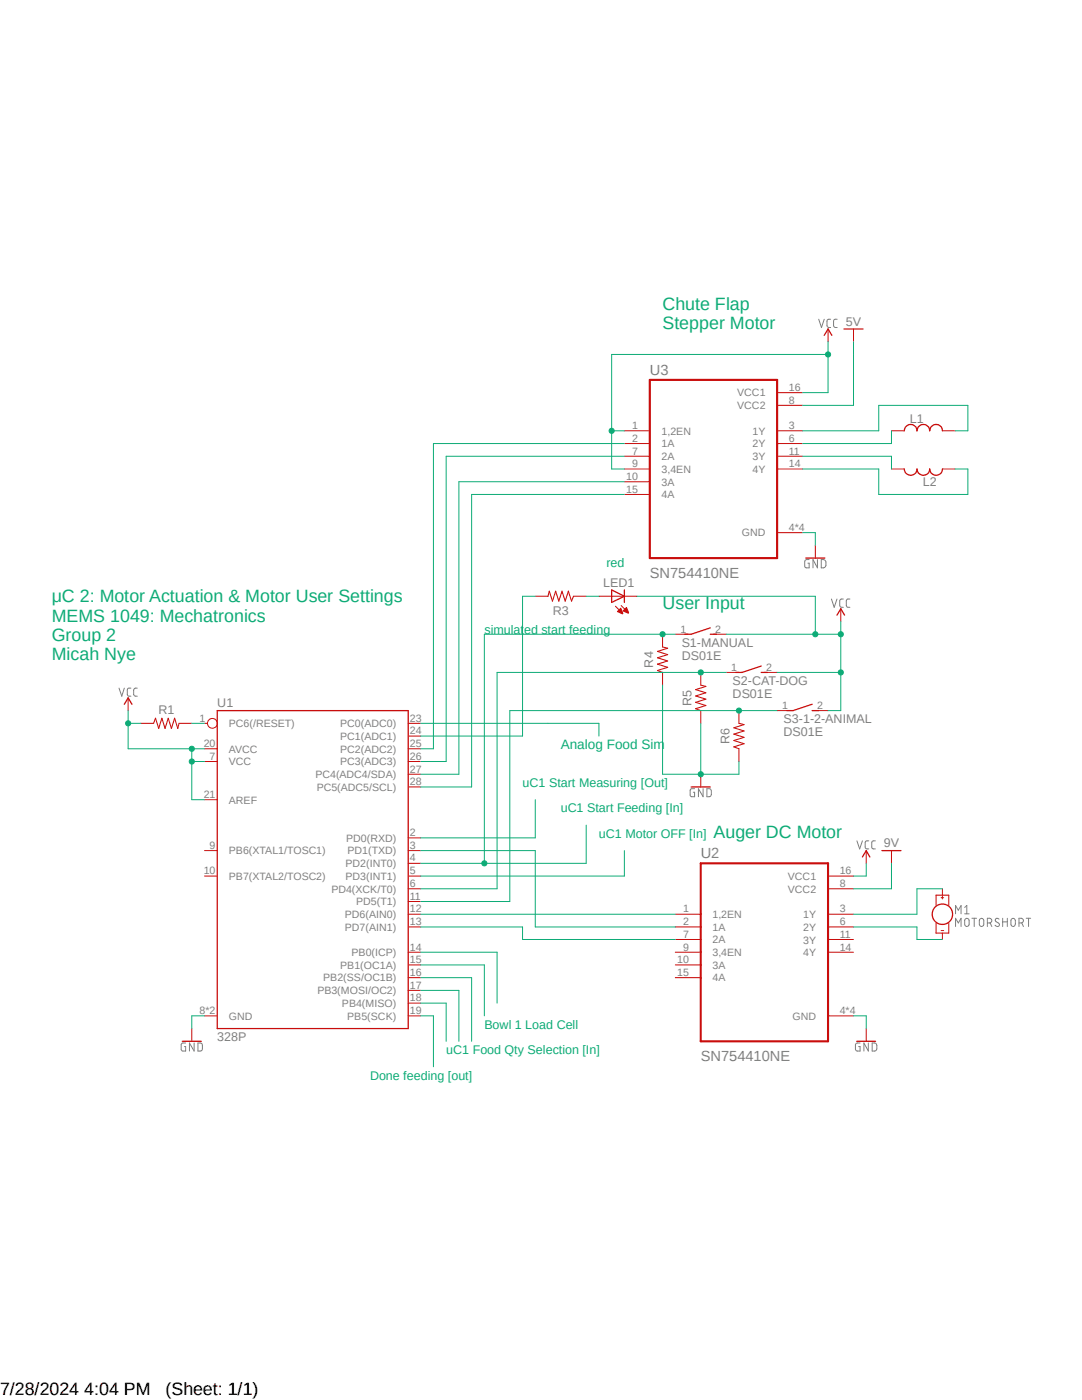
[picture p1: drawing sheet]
<svg xmlns="http://www.w3.org/2000/svg" width="216mm" height="279mm" viewBox="0 0 216 279" stroke-linecap="round" stroke-linejoin="round" font-family="sans-serif">
<path d="M9.5 58.2l196.9 157.9M206.4 58.2l-196.9 157.9" fill="none" stroke="#fff" stroke-width=".2"/>
<g fill="none" stroke="#808080" stroke-width=".2">
<path d="M163.4 63.7l.5 1.7 .6-1.7M165.7 63.7l-.5 .1-.2 .3 .1 1.1 .3 .2h.3M167 63.7l-.5 .1-.2 .3 .1 1.1 .3 .2h.3M161.5 111.7h-.6l-.3 .2v1l.1 .4h.8v-.9h-.3M163.1 111.7v1.6l-.9-1.6v1.6M163.9 111.7l.6 .1 .3 .3v.8l-.5 .4h-.4zM165.9 119.5l.6 1.7 .5-1.7M168.3 119.5l-.6 .1-.1 .3v1.1l.1 .2h.6M169.6 119.5l-.6 .1-.1 .3v1.1l.1 .2h.6M23.7 137.3l.6 1.6 .5-1.6M26.1 137.3l-.5 .1-.2 .3v1.1l.7 .1M27.4 137.3l-.5 .1-.2 .3 .1 1.1 .6 .1"/>
<path d="M138.6 157.4h-.6l-.2 .2-.1 1.1 .2 .3h.7v-.9h-.3M140.3 157.4v1.6l-.9-1.6v1.6M141.1 157.4h.6l.2 .2a1.29 1.29 0 0 1-.2 1.4h-.6zM171 167.8l.5 1.6 .6-1.6M173.4 167.8l-.6 .1-.2 .2 .1 1.1 .7 .2M174.7 167.8l-.6 .1-.2 .2 .1 1.1 .7 .2M190.7 182.4v-1.7l.5 1 .6-1v1.7M190.7 184.9v-1.6l.5 .9 .6-.9v1.6M192.5 181.1l.4-.4v1.7M192.5 182.4h.9M192.5 183.5l.2-.2a.44 .44 0 0 1 .7 .4v.7a.45 .45 0 0 1-.4 .5 .45 .45 0 0 1-.5-.2zM193.9 183.3h1"/>
<path d="M194.4 183.3v1.6M195.5 183.5l.1-.2a.44 .44 0 0 1 .7 .4v.7a.45 .45 0 0 1-.3 .5 .45 .45 0 0 1-.5-.2zM197 184.2h.5a.47 .47 0 0 0 .4-.5 .47 .47 0 0 0-.4-.4h-.5v1.6M197.6 184.2l.3 .7M199.3 183.4l-.4-.1a.37 .37 0 0 0-.3 .2 .37 .37 0 0 0 .2 .4l.5 .3a.37 .37 0 0 1 .1 .5 .37 .37 0 0 1-.3 .2l-.6-.2M200.1 183.3v1.6M200.1 184h.9M201 183.3v1.6M201.8 183.5l.1-.2a.44 .44 0 0 1 .7 .4v.7a.45 .45 0 0 1-.3 .5 .45 .45 0 0 1-.5-.2zM203.3 184.2h.5a.47 .47 0 0 0 .4-.5 .47 .47 0 0 0-.4-.4h-.5v1.6M203.9 184.2l.3 .7M204.8 183.3h.9"/>
<path d="M205.2 183.3v1.6M37 208.2h-.5l-.3 .1v1.1l.1 .3 .7 .1v-.9h-.2M38.7 208.2v1.6l-.9-1.6v1.6M39.5 208.2h.7a1.25 1.25 0 0 1 0 1.5l-.7 .1zM171.6 208.2h-.7l-.2 .3v.9l.2 .3 .7 .1v-.9h-.3M173.3 208.2v1.6l-.9-1.6v1.6M174 208.2h.7l.2 .2 .1 .9-.3 .4-.7 .1z"/>
</g>
<g fill="none" stroke="#c90d0c" stroke-width=".25">
<path d="M164.5 66.9l.7-1.2 .8 1.2M168.4 65.7h3.8M180.4 93.6a1.27 1.27 0 0 0 1.3 1.3 1.27 1.27 0 0 0 1.3-1.3 1.27 1.27 0 0 0 1.2 1.3 1.27 1.27 0 0 0 1.3-1.3 1.27 1.27 0 0 0 1.3 1.3 1.27 1.27 0 0 0 1.2-1.3M180.4 86a1.27 1.27 0 0 1 1.3-1.3 1.27 1.27 0 0 1 1.3 1.3 1.27 1.27 0 0 1 1.2-1.3 1.27 1.27 0 0 1 1.3 1.3 1.27 1.27 0 0 1 1.3-1.3 1.27 1.27 0 0 1 1.2 1.3M122 117.7l2.6 1.3-2.6 1.2zM124.6 117.7v2.5M160.8 111.4h3.8M141.7 125.3l-3.8 1.3h-1.2M141.7 126.6h1.3M151.9 132.9l-3.8 1.3h-1.3M151.9 134.2h1.3M167 122.8l.8-1.3 .7 1.3"/>
<path d="M24.8 140.5l.8-1.2 .7 1.2M43.3 141.8h38.1v63.5h-38.1zM137.9 157.1h3.8M162.1 140.5l-3.9 1.3h-1.2M162.1 141.8h1.2M172.1 171l.7-1.2 .8 1.2M176 169.8h3.8M36.4 207.8h3.8M170.9 207.8h3.8"/>
<circle cx="188" cy="182.5" r="2.04"/>
</g>
<g fill="none" stroke="#c90d0c" stroke-width=".2">
<path d="M155.1 78.4h5M165.2 65.7v2.5M170.3 65.7v2.5M124.6 86h5.1M124.6 88.5h5.1M124.6 91.1h5.1M124.6 93.6h5.1M124.6 96.1h5.1M124.6 98.7h5.1M155.1 86h5M155.1 88.5h5M155.1 91.1h5"/>
<path d="M155.1 93.6h5M155.1 80.9h5M177.9 86h2.5M177.9 93.6h2.5M188 86h2.6M188 93.6h2.6M119.5 119h7.6M155.1 106.3h5M162.7 108.8v2.6M25.6 139.3v2.5M122.8 121l1.4 1.4M124 120.9l1.3 1.4"/>
<path d="M132.2 126.6v2.5M132.2 134.2v2.5M134.7 126.6h2.6M139.8 134.2v2.5M142.4 126.6h2.5M144.9 134.2h2.5M152.5 134.2h2.6M167.8 121.5v2.5M28.1 144.4h2.5M35.7 144.4h2.6M40.8 152h2.5M40.8 159.6h2.5"/>
<path d="M40.8 149.4h2.5M40.8 144.4h.6M81.4 152h2.5M81.4 149.4h2.5M81.4 157.1h2.5M81.4 154.5h2.5M81.4 146.9h2.5M81.4 144.4h2.5M139.8 141.8v2.6M139.8 154.5v2.6M147.4 141.8v2.6M147.4 149.4v2.6"/>
<path d="M155.1 141.8h2.5M162.7 141.8h2.5M40.8 174.8h2.5M40.8 169.8h2.5M81.4 174.8h2.5M81.4 169.8h2.5M81.4 179.9h2.5M81.4 177.4h2.5M81.4 172.3h2.5M81.4 167.2h2.5M165.2 174.8h5.1M165.2 177.4h5.1"/>
<path d="M172.8 169.8v2.5M177.9 169.8v2.5M187.8 179.2h.5M188 177.4v1.2M188 178.9v.5M81.4 197.7h2.5M81.4 195.1h2.5M81.4 192.6h2.5M81.4 190h2.5M81.4 185h2.5M81.4 182.5h2.5M134.7 195.1h5.1"/>
<path d="M134.7 192.6h5.1M134.7 190h5.1M134.7 185h5.1M134.7 182.5h5.1M134.7 187.5h5.1M165.2 190h5.1M165.2 185h5.1M165.2 182.5h5.1M165.2 187.5h5.1M187.8 185.7h.5M188 186.2v1.3M38.3 205.3v2.5"/>
<path d="M40.8 202.7h2.5M81.4 202.7h2.5M81.4 200.2h2.5M165.2 202.7h5.1M172.8 205.3v2.5"/>
<circle cx="42.4" cy="144.4" r=".98"/>
</g>
<path d="M129.7 75.8h25.4v35.6h-25.4zM139.8 172.3h25.4v35.5h-25.4z" fill="none" stroke="#c90d0c" stroke-width=".42"/>
<path d="M132.2 129.1l1 .3-2 .6 2 .6-2 .7 2 .6-2 .6 2 .7-2 .6 1 .4M139.8 136.7l1 .3-2 .6 2 .7-2 .6 2 .6-2 .7 2 .6-2 .6 1 .4M30.6 144.4l.4-1.1 .7 2.1 .6-2.1 .6 2.1 .7-2.1 .6 2.1 .6-2.1 .7 2.1 .2-1M147.4 144.4l1.1 .2-2.1 .6 2.1 .7-2.1 .6 2.1 .7-2.1 .6 2.1 .6-2.1 .7 1 .3M186.8 180.7v-2.1h2.5v2.1M186.8 184.2v2h2.5v-2" fill="none" stroke="#c90d0c" stroke-width=".21"/>
<path d="M123.2 122l.7-.6 .4 1-.1 .1z" fill-rule="evenodd" fill="#c90d0c"/>
<path d="M123.2 122l.7-.6 .4 1-.1 .1z" fill="none" stroke="#c90d0c" stroke-width=".2"/>
<path d="M124.3 121.9l.7-.7 .4 1.1-.1 .1z" fill-rule="evenodd" fill="#c90d0c"/>
<path d="M106.8 119h2.5M114.4 119h2.6M124.3 121.9l.7-.7 .4 1.1-.1 .1z" fill="none" stroke="#c90d0c" stroke-width=".2"/>
<path d="M109.3 119l.3-1 .6 2 .7-2 .6 2 .6-2 .7 2 .6-2 .6 2 .4-1" fill="none" stroke="#c90d0c" stroke-width=".21"/>
<path d="M25.6 141.8v7.6h15.2M25.6 144.4h2.5M38.3 149.4v10.2h2.5M38.3 152h2.5" fill="none" stroke="#0dab76" stroke-width=".2"/>
<circle cx="25.6" cy="144.4" r=".51" fill="#0dab76"/>
<circle cx="25.6" cy="144.4" r=".51" fill="none" stroke="#0dab76" stroke-width=".2"/>
<circle cx="38.3" cy="152" r=".51" fill="#0dab76"/>
<circle cx="38.3" cy="152" r=".51" fill="none" stroke="#0dab76" stroke-width=".2"/>
<circle cx="38.3" cy="149.4" r=".51" fill="#0dab76"/>
<g fill="none" stroke="#0dab76" stroke-width=".2">
<path d="M144.9 126.6h22.9M167.8 124v10.2M172.8 172.3v2.5h-2.5"/>
<circle cx="38.3" cy="149.4" r=".51"/>
</g>
<circle cx="167.8" cy="126.6" r=".51" fill="#0dab76"/>
<g fill="none" stroke="#0dab76" stroke-width=".2">
<path d="M155.1 134.2h12.7v7.6h-2.6"/>
<circle cx="167.8" cy="126.6" r=".51"/>
</g>
<circle cx="167.8" cy="134.2" r=".51" fill="#0dab76"/>
<g fill="none" stroke="#0dab76" stroke-width=".2">
<path d="M127.1 119h35.6v7.6"/>
<circle cx="167.8" cy="134.2" r=".51"/>
</g>
<circle cx="162.7" cy="126.6" r=".51" fill="#0dab76"/>
<g fill="none" stroke="#0dab76" stroke-width=".2">
<path d="M160.1 78.4h5.1v-7.7h-43.2v22.9h2.6M122 86h2.6"/>
<circle cx="162.7" cy="126.6" r=".51"/>
</g>
<circle cx="122" cy="86" r=".51" fill="#0dab76"/>
<g fill="none" stroke="#0dab76" stroke-width=".2">
<path d="M165.2 68.2v2.5"/>
<circle cx="122" cy="86" r=".51"/>
</g>
<circle cx="165.2" cy="70.7" r=".51" fill="#0dab76"/>
<g fill="none" stroke="#0dab76" stroke-width=".2">
<path d="M132.2 136.7v17.8h15.2v-2.5M38.3 144.4h2.5M139.8 144.4v10.1M40.8 202.7h-2.5v2.6M170.3 202.7h2.5v2.6"/>
<circle cx="165.2" cy="70.7" r=".51"/>
</g>
<circle cx="139.8" cy="154.5" r=".51" fill="#0dab76"/>
<g fill="none" stroke="#0dab76" stroke-width=".2">
<path d="M160.1 106.3h2.6v2.5M96.6 126.6h38.1M177.9 172.3v5.1h-7.6M188 177.4h-5v5.1h-12.7M170.3 185h12.7v2.5h5"/>
<circle cx="139.8" cy="154.5" r=".51"/>
</g>
<circle cx="132.2" cy="126.6" r=".51" fill="#0dab76"/>
<g fill="none" stroke="#0dab76" stroke-width=".2">
<path d="M96.6 126.6v45.7M117 164.7v7.6h-33.1"/>
<circle cx="132.2" cy="126.6" r=".51"/>
</g>
<circle cx="96.6" cy="172.3" r=".51" fill="#0dab76"/>
<g fill="none" stroke="#0dab76" stroke-width=".2">
<path d="M144.9 134.2h-45.7v43.2h-15.3"/>
<circle cx="96.6" cy="172.3" r=".51"/>
</g>
<circle cx="139.8" cy="134.2" r=".51" fill="#0dab76"/>
<g fill="none" stroke="#0dab76" stroke-width=".2">
<path d="M155.1 141.8h-53.4v38.1h-17.8"/>
<circle cx="139.8" cy="134.2" r=".51"/>
</g>
<circle cx="147.4" cy="141.8" r=".51" fill="#0dab76"/>
<g fill="none" stroke="#0dab76" stroke-width=".2">
<path d="M170.3 68.2v12.7h-10.2M124.6 88.5h-38.1v60.9h-2.6M124.6 91.1h-35.6v60.9h-5.1M124.6 96.1h-33v58.4h-7.7M124.6 98.7h-30.5v58.4h-10.2M160.1 91.1h17.8v2.5M160.1 93.6h15.2v5.1h17.8v-5.1h-2.5M160.1 86h15.2v-5.1h17.8v5.1h-2.5M177.9 86v2.5h-17.8M106.8 119h-2.5v27.9h-20.4M117 119h2.5M83.9 144.4h35.6v2.5"/>
<path d="M106.8 159.6v7.6h-22.9M83.9 169.8h22.9v15.2h27.9M124.6 169.8v5h-40.7M83.9 182.5h50.8M83.9 185h20.4v2.5h30.4M83.9 197.7h7.7v10.1M83.9 195.1h10.2v12.7M83.9 192.6h12.7v10.1M83.9 190h15.3v10.2M83.9 202.7h2.6v10.2M83.9 200.2h5.1v7.6"/>
<circle cx="147.4" cy="141.8" r=".51"/>
</g>
<g font-size="3.6" fill="#0dab76">
<text x="132.2" y="61.9">Chute Flap</text>
<text x="132.2" y="65.7">Stepper Motor</text>
<text x="10.3" y="120.2">μC 2: Motor Actuation &amp; Motor User Settings</text>
<text x="10.3" y="124">MEMS 1049: Mechatronics</text>
<text x="132.2" y="121.5">User Input</text>
<text x="10.3" y="127.8">Group 2</text>
<text x="10.3" y="131.7">Micah Nye</text>
<text x="142.4" y="167.2">Auger DC Motor</text>
</g>
<g font-size="3.6">
<text x="0" y="278.4">7/28/2024 4:04 PM</text>
<text x="33" y="278.4">(Sheet: 1/1)</text>
</g>
<g font-size="2.9" fill="#808080">
<text x="129.7" y="74.8">U3</text>
<text x="129.7" y="115.4">SN754410NE</text>
<text x="139.8" y="171.3">U2</text>
<text x="139.8" y="211.8">SN754410NE</text>
</g>
<text font-size="2.7" fill="#0dab76" x="111.9" y="149.4">Analog Food Sim</text>
<g font-size="2.5" fill="#808080">
<text x="168.8" y="65">5V</text>
<text x="181.6" y="84.3">L1</text>
<text x="184.1" y="97">L2</text>
<text x="120.4" y="117.2">LED1</text>
<text x="110.3" y="122.6">R3</text>
<text x="136" y="131.7">DS01E</text>
<text x="136" y="129.1">S1-MANUAL</text>
<text x="130.3" y="133.2" transform="rotate(-90 130.3 133.2)">R4</text>
<text x="146.2" y="136.7">S2-CAT-DOG</text>
<text x="31.6" y="142.5">R1</text>
<text x="43.4" y="141.1">U1</text>
<text x="138" y="140.8" transform="rotate(-90 138 140.8)">R5</text>
<text x="146.2" y="139.3">DS01E</text>
<text x="145.5" y="148.5" transform="rotate(-90 145.5 148.5)">R6</text>
<text x="156.3" y="146.9">DS01E</text>
<text x="156.3" y="144.4">S3-1-2-ANIMAL</text>
<text x="176.4" y="169.1">9V</text>
<text x="43.4" y="207.8">328P</text>
</g>
<g font-size="2.5" fill="#0dab76">
<text x="121" y="113.2">red</text>
<text x="96.6" y="126.6">simulated start feeding</text>
<text x="104.3" y="157.1">uC1 Start Measuring [Out]</text>
<text x="111.9" y="162.1">uC1 Start Feeding [In]</text>
<text x="119.5" y="167.2">uC1 Motor OFF [In]</text>
<text x="96.6" y="205.3">Bowl 1 Load Cell</text>
<text x="73.8" y="215.4">Done feeding [out]</text>
<text x="89" y="210.4">uC1 Food Qty Selection [In]</text>
</g>
<g font-size="2.1" fill="#808080">
<text x="147.1" y="79.1">VCC1</text>
<text x="147.1" y="81.7">VCC2</text>
<text x="157.4" y="78">16</text>
<text x="157.4" y="80.6">8</text>
<text x="126.2" y="85.6">1</text>
<text x="126.2" y="88.2">2</text>
<text x="132" y="86.7">1,2EN</text>
<text x="132" y="89.3">1A</text>
<text x="150.2" y="86.7">1Y</text>
<text x="150.2" y="89.3">2Y</text>
<text x="157.4" y="85.6">3</text>
<text x="157.4" y="88.2">6</text>
<text x="125" y="95.8">10</text>
<text x="126.2" y="90.7">7</text>
<text x="126.2" y="93.3">9</text>
<text x="132" y="91.8">2A</text>
<text x="132" y="94.4">3,4EN</text>
<text x="150.2" y="91.8">3Y</text>
<text x="150.2" y="94.4">4Y</text>
<text x="157.4" y="90.7">11</text>
<text x="157.4" y="93.3">14</text>
<text x="125" y="98.3">15</text>
<text x="132" y="96.9">3A</text>
<text x="132" y="99.4">4A</text>
<text x="148" y="107.1">GND</text>
<text x="157.4" y="105.9">4*4</text>
<text x="135.8" y="126.2">1</text>
<text x="142.7" y="126.2">2</text>
<text x="145.9" y="133.9">1</text>
<text x="152.9" y="133.9">2</text>
<text x="156" y="141.5">1</text>
<text x="163" y="141.5">2</text>
<text x="39.8" y="144">1</text>
<text x="40.6" y="149.1">20</text>
<text x="45.7" y="145.1">PC6(/RESET)</text>
<text x="67.9" y="147.7">PC1(ADC1)</text>
<text x="67.9" y="145.1">PC0(ADC0)</text>
<text x="81.8" y="149.1">25</text>
<text x="81.8" y="146.6">24</text>
<text x="81.8" y="144">23</text>
<text x="41.8" y="151.6">7</text>
<text x="45.7" y="152.7">VCC</text>
<text x="45.7" y="150.2">AVCC</text>
<text x="62.9" y="155.3">PC4(ADC4/SDA)</text>
<text x="67.9" y="152.7">PC3(ADC3)</text>
<text x="67.9" y="150.2">PC2(ADC2)</text>
<text x="81.8" y="154.2">27</text>
<text x="81.8" y="151.6">26</text>
<text x="40.6" y="159.3">21</text>
<text x="45.7" y="160.4">AREF</text>
<text x="63.2" y="157.8">PC5(ADC5/SCL)</text>
<text x="81.8" y="156.7">28</text>
<text x="69.1" y="168">PD0(RXD)</text>
<text x="81.8" y="166.8">2</text>
<text x="41.8" y="169.4">9</text>
<text x="45.7" y="170.5">PB6(XTAL1/TOSC1)</text>
<text x="69" y="173.1">PD2(INT0)</text>
<text x="69.3" y="170.5">PD1(TXD)</text>
<text x="81.8" y="171.9">4</text>
<text x="81.8" y="169.4">3</text>
<text x="40.6" y="174.5">10</text>
<text x="45.7" y="175.6">PB7(XTAL2/TOSC2)</text>
<text x="66.1" y="178.1">PD4(XCK/T0)</text>
<text x="69" y="175.6">PD3(INT1)</text>
<text x="81.8" y="179.5">11</text>
<text x="81.8" y="177">6</text>
<text x="81.8" y="174.5">5</text>
<text x="157.2" y="175.6">VCC1</text>
<text x="157.2" y="178.1">VCC2</text>
<text x="167.6" y="174.5">16</text>
<text x="167.6" y="177">8</text>
<text x="68.8" y="185.8">PD7(AIN1)</text>
<text x="68.8" y="183.2">PD6(AIN0)</text>
<text x="71.1" y="180.7">PD5(T1)</text>
<text x="81.8" y="184.6">13</text>
<text x="81.8" y="182.1">12</text>
<text x="136.3" y="182.1">1</text>
<text x="136.3" y="184.6">2</text>
<text x="142.2" y="183.2">1,2EN</text>
<text x="142.2" y="185.8">1A</text>
<text x="160.3" y="183.2">1Y</text>
<text x="160.3" y="185.8">2Y</text>
<text x="167.6" y="182.1">3</text>
<text x="167.6" y="184.6">6</text>
<text x="70.1" y="190.8">PB0(ICP)</text>
<text x="81.8" y="189.7">14</text>
<text x="136.3" y="187.2">7</text>
<text x="136.3" y="189.7">9</text>
<text x="142.2" y="188.3">2A</text>
<text x="142.2" y="190.8">3,4EN</text>
<text x="160.3" y="188.3">3Y</text>
<text x="160.3" y="190.8">4Y</text>
<text x="167.6" y="187.2">11</text>
<text x="167.6" y="189.7">14</text>
<text x="64.5" y="195.9">PB2(SS/OC1B)</text>
<text x="67.9" y="193.3">PB1(OC1A)</text>
<text x="81.8" y="197.3">17</text>
<text x="81.8" y="194.8">16</text>
<text x="81.8" y="192.2">15</text>
<text x="135.1" y="192.2">10</text>
<text x="135.1" y="194.8">15</text>
<text x="142.2" y="193.3">3A</text>
<text x="142.2" y="195.9">4A</text>
<text x="39.8" y="202.4">8*2</text>
<text x="45.7" y="203.5">GND</text>
<text x="63.3" y="198.4">PB3(MOSI/OC2)</text>
<text x="68.2" y="201">PB4(MISO)</text>
<text x="69.3" y="203.5">PB5(SCK)</text>
<text x="81.8" y="202.4">19</text>
<text x="81.8" y="199.9">18</text>
<text x="158.2" y="203.5">GND</text>
<text x="167.6" y="202.4">4*4</text>
</g>
</svg>
